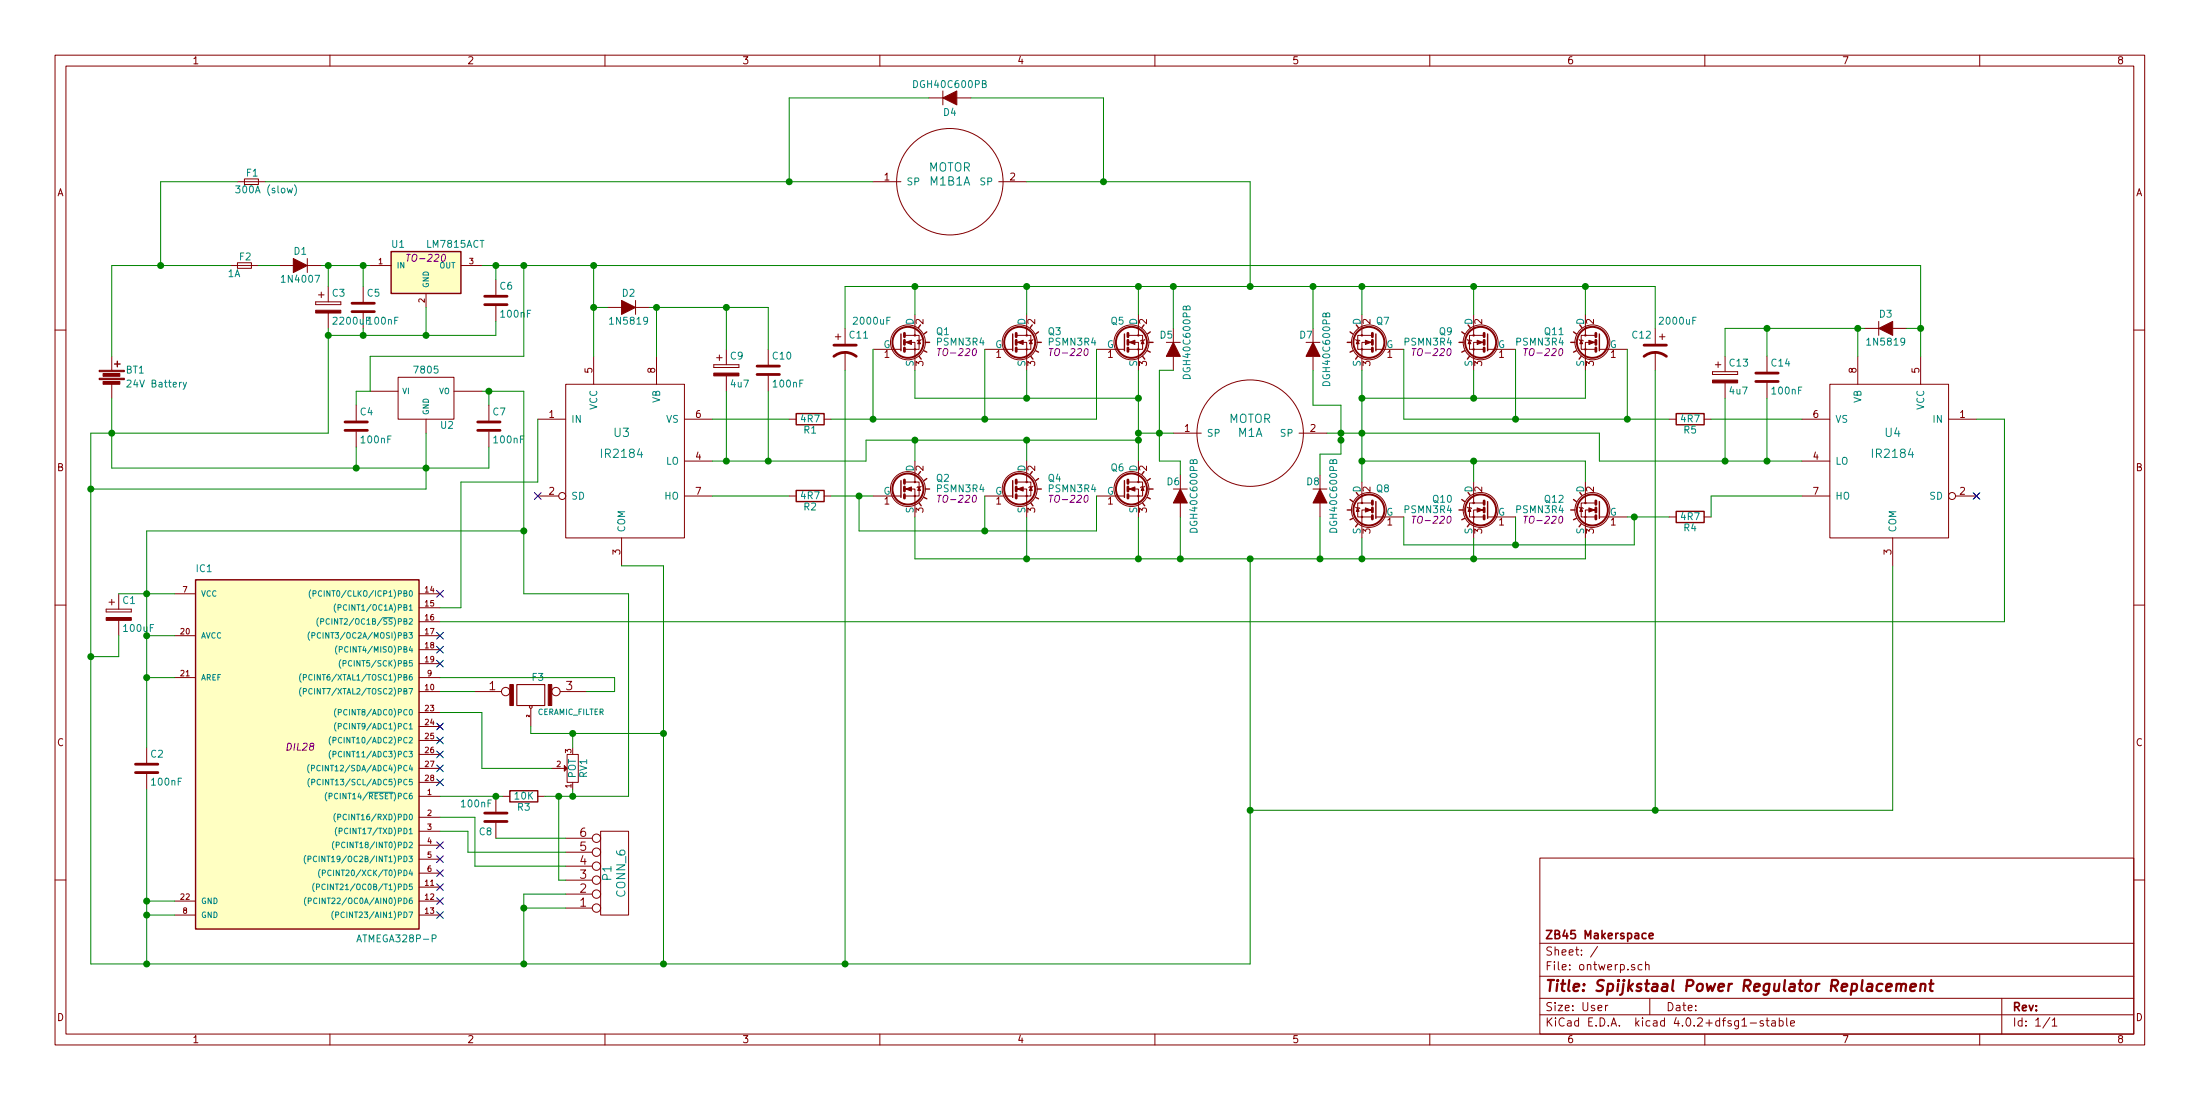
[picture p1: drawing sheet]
<svg xmlns="http://www.w3.org/2000/svg" width="400mm" height="200mm" viewBox="0 0 400 200" stroke-linecap="round" stroke-linejoin="round" font-family="sans-serif">
<g fill="none" stroke="#840000" stroke-width=".18">
<path d="M10 10h380v180h-380zM12 12h376v176h-376zM60 10v2M110 10v2M160 10v2M168.9 17.8h2.5M171.4 16.5v2.6M174 17.8h2.5M210 10v2M260 10v2M310 10v2M360 10v2"/>
<path d="M43.2 33h5.1M44.4 32.5h2.6v1.1h-2.6zM158.7 33h5.1M181.6 33h5.1M41.9 48.3h5.1M43.2 47.8h2.5v1h-2.5zM50.8 48.3h2.5M55.9 48.3h2.5M55.9 47v2.6M57.4 54.9v.5zM57.4 55.4h4.6zM57.4 54.9h4.6z"/>
<path d="M57.9 53.6h1M58.4 53.1v1M59.7 52.1v2.8M59.7 56.9v2.8M62 54.9v.5zM66 52.1v2.8M66 56.9v2.8M67.3 48.3h3.8M77.5 53.4v2.5M83.8 48.3h3.8M90.2 50.8v2.8M90.2 55.7v2.7"/>
<path d="M110.5 55.9h2.5M115.6 54.6v2.6M115.6 55.9h2.5M153.7 59.7v2.8M166.4 57.2v3.8h-1.8M186.7 57.2v3.8h-1.8M207 57.2v3.8h-1.8M213.4 59.7v2.6M238.8 59.7v2.6M247.6 57.2v3.8h1.8M268 57.2v3.8h1.7M288.3 57.2v3.8h1.8"/>
<path d="M301 59.7v2.8M339.1 59.7h2.5M341.6 58.4v2.6M344.2 59.7h2.5M10 60h2M20.3 64.8v2.5M20.3 69.9v2.5M64.8 73.7v2.8M64.8 78.5v2.8M67.3 71.1h5.1M72.4 68.6h10.1v7.6h-10.1zM77.5 76.2v2.6"/>
<path d="M82.5 71.1h5.1M88.9 73.7v2.8M88.9 78.5v2.8M97.8 76.2h5.1M102.9 69.9h21.6v27.9h-21.6zM107.9 64.8v5.1M119.4 64.8v5.1M124.5 76.2h5M129.8 66.3v.5zM129.8 66.8h4.6zM129.8 66.3h4.6zM130.3 65h1"/>
<path d="M130.8 64.5v1.1M132.1 63.5v2.8M132.1 68.4v2.7M134.4 66.3v.5zM139.7 63.5v2.8M139.7 68.4v2.7M143.5 76.2h1.3M149.9 76.2h1.2M151.9 61.2h1M152.4 60.7v1M153.7 64v3.3M158.7 63.5h5.1"/>
<path d="M164.6 63.5h1.8v3.8M166.4 61h.7v2.5h-.7v-1.2h-1.8M167.5 61.7l-.7 .3M179.1 63.5h5M184.9 63.5h1.8v3.8M186.7 61h.8v2.5h-.8v-1.2h-1.8M187.8 61.7l-.7 .3M199.4 63.5h5.1M205.2 63.5h1.8v3.8M207 61h.8v2.5h-.8v-1.2h-1.8M208.2 61.7l-.8 .3M212.1 62.3h2.5"/>
<path d="M213.4 78.8h5M213.4 64.8v2.5M236.2 78.8h5.1M237.5 62.3h2.5M238.8 64.8v2.5M246.5 61.7l.8 .3M247.6 61h-.7v2.5h.7v-1.2h1.8M249.4 63.5h-1.8v3.8M250.2 63.5h5.1M266.8 61.7l.8 .3M268 61h-.8v2.5h.8v-1.2h1.7M269.7 63.5h-1.7v3.8"/>
<path d="M270.5 63.5h5.1M287.1 61.7l.8 .3M288.3 61h-.8v2.5h.8v-1.2h1.8M290.1 63.5h-1.8v3.8M290.8 63.5h5.1M301 64v3.3M301.8 61.2h1M302.3 60.7v1M303.5 76.2h1.3M309.9 76.2h1.2M311.4 67.6v.5zM311.4 68.1h4.6z"/>
<path d="M311.4 67.6h4.6zM311.9 66.3h1M312.4 65.8v1M313.7 64.8v2.8M313.7 69.6v2.8M316 67.6v.5zM321.3 64.8v2.8M321.3 69.6v2.8M327.7 76.2h5M332.7 69.9h21.6v27.9h-21.6zM337.8 64.8v5.1M349.2 64.8v5.1"/>
<path d="M354.3 76.2h5.1M388 60h2M97.8 90.2h3.8M113 97.8v5.1M124.5 90.2h5M124.5 83.8h5M143.5 90.2h1.3M149.9 90.2h1.2M158.7 90.2h5.1M164.6 90.2h1.8v3.8M166.4 83.8v3.9h-1.8M166.4 87.7h.7v2.5h-.7v-1.3h-1.8"/>
<path d="M167.5 88.4l-.7 .3M179.1 90.2h5M184.9 90.2h1.8v3.8M186.7 83.8v3.9h-1.8M186.7 87.7h.8v2.5h-.8v-1.3h-1.8M187.8 88.4l-.7 .3M199.4 90.2h5.1M205.2 90.2h1.8v3.8M207 83.8v3.9h-1.8M207 87.7h.8v2.5h-.8v-1.3h-1.8M208.2 88.4l-.8 .3M213.4 88.9h2.5"/>
<path d="M214.6 86.4v2.5M214.6 91.5v2.5M238.8 88.9h2.5M240 86.4v2.5M240 91.5v2.5M246.5 92.2l.8 .3M247.6 87.7v3.8h1.8M247.6 91.5h-.7v2.5h.7v-1.3h1.8M249.4 94h-1.8v3.8M250.2 94h5.1M266.8 92.2l.8 .3M268 87.7v3.8h1.7"/>
<path d="M268 91.5h-.8v2.5h.8v-1.3h1.7M269.7 94h-1.7v3.8M270.5 94h5.1M287.1 92.2l.8 .3M288.3 87.7v3.8h1.8M288.3 91.5h-.8v2.5h.8v-1.3h1.8M290.1 94h-1.8v3.8M290.8 94h5.1M303.5 94h1.3M309.9 94h1.2M327.7 90.2h5M327.7 83.8h5"/>
<path d="M344.2 97.8v5.1M355.6 90.2h3.8M10 110h2M19.3 110.8v.5zM19.3 111.3h4.6zM19.3 110.8h4.6zM19.8 109.5h1M20.3 109v1M21.6 108v2.8M21.6 112.8v2.8M23.9 110.8v.5zM31.7 108h3.9"/>
<path d="M31.7 115.6h3.9M76.2 108h3.8M76.2 115.6h3.8M76.2 110.5h3.8M76.2 113.1h3.8M76.2 118.1h3.8M388 110h2M26.7 135.9v2.8M31.7 123.2h3.9M76.2 123.2h3.8M76.2 125.8h3.8M76.2 129.6h3.8"/>
<path d="M76.2 132.1h3.8M76.2 134.6h3.8M76.2 137.2h3.8M76.2 139.7h3.8M76.2 120.7h3.8M86.4 125.8h4.8M96.5 128.8v3.3M100.3 139.7h2.6M101.9 125.8h4.8M103.1 137.2h2.1v5.1h-2.1zM26.7 140.7v2.8M76.2 144.8h3.8"/>
<path d="M76.2 148.6h3.8M76.2 151.2h3.8M76.2 153.7h3.8M76.2 156.2h3.8M76.2 158.8h3.8M76.2 142.3h3.8M90.2 144.8v2.8M90.2 149.6v2.8M91.4 144.8h1.3M97.8 144.8h1.3M102.9 157.5h4.8M102.9 155h4.8"/>
<path d="M102.9 152.4h4.8M104.1 142.3v1.2M109.2 151.2h5.1v15.2h-5.1zM280 156h108v32h-108zM10 160h2M31.7 166.4h3.9M31.7 163.9h3.9M76.2 166.4h3.8M76.2 161.3h3.8M76.2 163.9h3.8M102.9 165.1h4.8M102.9 162.6h4.8"/>
<path d="M102.9 160h4.8M280 177.5h108M280 171.5h108M290.5 172.1l-1.3 1.9M298.6 175.5l-.5-.1-.2 .3v.6l.2 .1 .5-.1M299.2 175.5l.2-.1 .4 .1 .1 .9M299.2 174.9v1.5M388 160h2M60 188v2M110 188v2M160 188v2M210 188v2"/>
<path d="M260 188v2M280 184.5h108M280 181.5h108M291.9 182.8v1M292.4 182.8l-.5 .3M300 181.5v3M310 188v2M318.3 186h1.1M320.6 185.7a.37 .37 0 0 0-.6 .1l.1 .2 .5 .2 .1 .1-.2 .3-.5-.1M321.1 185.6h.6M321.3 185.1v1.3l.4 .2M322.2 185.7h.6v.9"/>
<path d="M322.8 186h-.4l-.3 .2 .3 .4 .4-.1M323.5 185.7l.5-.1 .3 .3-.2 .6h-.6M323.5 185.1v1.5M324.9 185.1v1.3l.2 .2M325.6 186.1l.7-.1v-.3l-.5-.1-.2 .2 .1 .7h.6M360 188v2M364 181.5v6.5M372.7 185l-1.2 1.9M373.2 185.5l.4-.4v1.5M373.2 186.6h.8"/>
<circle cx="172.7" cy="33" r="9.7"/>
<circle cx="165.1" cy="62.3" r="3.2"/>
<circle cx="166.4" cy="63.5" r=".13"/>
<circle cx="166.4" cy="61" r=".13"/>
<circle cx="185.4" cy="62.3" r="3.2"/>
<circle cx="186.7" cy="63.5" r=".13"/>
<circle cx="186.7" cy="61" r=".13"/>
<circle cx="205.7" cy="62.3" r="3.2"/>
<circle cx="207" cy="63.5" r=".13"/>
<circle cx="207" cy="61" r=".13"/>
<circle cx="227.3" cy="78.8" r="9.7"/>
<circle cx="247.6" cy="61" r=".13"/>
<circle cx="247.6" cy="63.5" r=".13"/>
<circle cx="248.9" cy="62.3" r="3.2"/>
<circle cx="268" cy="63.5" r=".13"/>
<circle cx="268" cy="61" r=".13"/>
<circle cx="269.2" cy="62.3" r="3.2"/>
<circle cx="288.3" cy="63.5" r=".13"/>
<circle cx="288.3" cy="61" r=".13"/>
<circle cx="289.6" cy="62.3" r="3.2"/>
<circle cx="102.2" cy="90.2" r=".63"/>
<circle cx="165.1" cy="88.9" r="3.2"/>
<circle cx="166.4" cy="87.7" r=".13"/>
<circle cx="166.4" cy="90.2" r=".13"/>
<circle cx="185.4" cy="88.9" r="3.2"/>
<circle cx="186.7" cy="90.2" r=".13"/>
<circle cx="186.7" cy="87.7" r=".13"/>
<circle cx="205.7" cy="88.9" r="3.2"/>
<circle cx="207" cy="87.7" r=".13"/>
<circle cx="207" cy="90.2" r=".13"/>
<circle cx="247.6" cy="91.5" r=".13"/>
<circle cx="247.6" cy="94" r=".13"/>
<circle cx="248.9" cy="92.7" r="3.2"/>
<circle cx="268" cy="91.5" r=".13"/>
<circle cx="268" cy="94" r=".13"/>
<circle cx="269.2" cy="92.7" r="3.2"/>
<circle cx="288.3" cy="94" r=".13"/>
<circle cx="288.3" cy="91.5" r=".13"/>
<circle cx="289.6" cy="92.7" r="3.2"/>
<circle cx="355" cy="90.2" r=".63"/>
<circle cx="91.9" cy="125.8" r=".76"/>
<circle cx="96.5" cy="128.5" r=".25"/>
<circle cx="101.1" cy="125.8" r=".76"/>
<circle cx="108.5" cy="152.4" r=".76"/>
<circle cx="108.5" cy="157.5" r=".76"/>
<circle cx="108.5" cy="155" r=".76"/>
<circle cx="108.5" cy="165.1" r=".76"/>
<circle cx="108.5" cy="162.6" r=".76"/>
<circle cx="108.5" cy="160" r=".76"/>
</g>
<path d="M343 179.6l1-.3-.1-.3h-.7l-.2 .9 .2 .3 .6-.1M344.9 179.1a.52 .52 0 0 1 .8 .1l-.1 1M344.9 178.9l-.1 1.3M345.7 179.2a.52 .52 0 0 1 .8-.2v1.2M347.4 179.6l1-.3-.1-.3h-.7l-.3 .9 .3 .3 .6-.1M349.3 179.1a.52 .52 0 0 1 .8 .1l-.1 1M349.3 178.9l-.2 1.3M350.8 178.9h.8M351.2 178.2l-.2 1.7 .1 .2 .3 .1" fill="none" stroke="#840000" stroke-width=".41"/>
<path d="M299.3 169.8l-.4-.1-.3 .3 .1 .6 .2 .1 .4-.1M299.9 170.2l.7-.1v-.3l-.5-.1-.2 .2 .1 .7h.6" fill="none" stroke="#840000" stroke-width=".3"/>
<g fill="none" stroke="#840000" stroke-width=".51">
<path d="M64 56.7h4.1M64 55.1h4.1M88.1 55.4h4.1M88.1 53.9h4.1M62.7 78.3h4.1M62.7 76.7h4.1M86.9 78.3h4M86.9 76.7h4M137.7 68.1h4M137.7 66.6h4M151.6 64.8a3.3 3.3 0 0 1 4.1 0M151.6 62.8h4.1"/>
<path d="M164.5 60.6v.6M164.5 61.9v.7M164.5 63.3v.6M184.8 60.6v.6M184.8 61.9v.7M184.8 63.3v.6M205.1 60.6v.6M205.1 61.9v.7M205.1 63.3v.6M249.6 60.6v.6M249.6 61.9v.7M249.6 63.3v.6"/>
<path d="M269.9 60.6v.6M269.9 61.9v.7M269.9 63.3v.6M290.2 60.6v.6M290.2 61.9v.7M290.2 63.3v.6M299 64.8a3.3 3.3 0 0 1 4 0M299 62.8h4M319.3 69.4h4M319.3 67.8h4M164.5 87.3v.6M164.5 88.5v.8"/>
<path d="M164.5 89.9v.7M184.8 87.3v.6M184.8 88.5v.8M184.8 89.9v.7M205.1 87.3v.6M205.1 88.5v.8M205.1 89.9v.7M249.6 91.1v.6M249.6 92.4v.7M249.6 93.8v.6M269.9 91.1v.6M269.9 92.4v.7"/>
<path d="M269.9 93.8v.6M290.2 91.1v.6M290.2 92.4v.7M290.2 93.8v.6M24.6 139h4.1M24.6 140.5h4.1M88.1 147.9h4.1M88.1 149.4h4.1"/>
</g>
<g fill="none" stroke="#840000" stroke-width=".36">
<circle cx="165.1" cy="62.3" r="2.82"/>
<circle cx="185.4" cy="62.3" r="2.82"/>
<circle cx="205.7" cy="62.3" r="2.82"/>
<circle cx="248.9" cy="62.3" r="2.82"/>
<circle cx="269.2" cy="62.3" r="2.82"/>
<circle cx="289.6" cy="62.3" r="2.82"/>
<circle cx="165.1" cy="88.9" r="2.82"/>
<circle cx="185.4" cy="88.9" r="2.82"/>
<circle cx="205.7" cy="88.9" r="2.82"/>
<circle cx="248.9" cy="92.7" r="2.82"/>
<circle cx="269.2" cy="92.7" r="2.82"/>
<circle cx="289.6" cy="92.7" r="2.82"/>
</g>
<g fill="none" stroke="#840000" stroke-width=".25">
<path d="M71.1 45.7h12.7v7.7h-12.7zM167.4 59.1l-.4 .5M187.7 59.1l-.4 .5M208 59.1l-.4 .5M246.6 59.1l.4 .5M267 59.1l.3 .5M287.3 59.1l.4 .5M20.8 66.2h1M21.3 65.7v1M144.8 75.2h5.1v2h-5.1zM163.8 60.7v3.1M167.1 64.8l.4 .5"/>
<path d="M168 63.8l.5 .2M168.3 62.3h.7M168.5 60.4l-.5 .3M184.1 60.7v3.1M187.5 64.8l.3 .5M188.3 63.8l.5 .2M188.6 62.3h.8M188.8 60.4l-.5 .3M204.5 60.7v3.1M207.8 64.8l.4 .5M208.7 63.8l.5 .2M208.9 62.3h.8"/>
<path d="M209.2 60.4l-.5 .3M245 62.3h.7M245.5 60.4l.5 .3M246 63.8l-.5 .2M246.9 64.8l-.4 .5M250.2 60.7v3.1M265.3 62.3h.8M265.8 60.4l.5 .3M266.3 63.8l-.5 .2M267.2 64.8l-.4 .5M270.5 60.7v3.1M285.6 62.3h.8"/>
<path d="M286.1 60.4l.5 .3M286.6 63.8l-.5 .2M287.5 64.8l-.4 .5M290.8 60.7v3.1M304.8 75.2h5.1v2h-5.1zM144.8 89.2h5.1v2h-5.1zM163.8 87.4v3M167.1 91.5l.4 .5M167.4 85.8l-.4 .5M168 90.4l.5 .3M168.3 88.9h.7M168.5 87l-.5 .4"/>
<path d="M184.1 87.4v3M187.5 91.5l.3 .5M187.7 85.8l-.4 .5M188.3 90.4l.5 .3M188.6 88.9h.8M188.8 87l-.5 .4M204.5 87.4v3M207.8 91.5l.4 .5M208 85.8l-.4 .5M208.7 90.4l.5 .3M208.9 88.9h.8M209.2 87l-.5 .4"/>
<path d="M245 92.7h.7M245.5 90.8l.5 .4M246 94.3l-.5 .2M246.6 89.6l.4 .5M246.9 95.3l-.4 .5M250.2 91.2v3.1M265.3 92.7h.8M265.8 90.8l.5 .4M266.3 94.3l-.5 .2M267 89.6l.3 .5M267.2 95.3l-.4 .5M270.5 91.2v3.1"/>
<path d="M285.6 92.7h.8M286.1 90.8l.5 .4M286.6 94.3l-.5 .2M287.3 89.6l.4 .5M287.5 95.3l-.4 .5M290.8 91.2v3.1M304.8 93h5.1v2h-5.1zM35.6 105.4h40.6v63.5h-40.6zM92.7 143.8h5.1v2h-5.1z"/>
</g>
<g fill="#840000" stroke="#840000" stroke-width=".18">
<path d="M167.1 61.9l.3 .6h-.5z"/>
<path d="M164.7 62.3l1-.4v.7z"/>
<path d="M207.8 61.9l.2 .6h-.5z"/>
<path d="M205.4 62.3l1-.4v.7z"/>
<path d="M207.8 88.5l.2 .7h-.5z"/>
<path d="M205.4 88.9l1-.4v.8z"/>
<path d="M187.5 88.5l.2 .7h-.5z"/>
<path d="M185 88.9l1.1-.4v.8z"/>
<path d="M167.1 88.5l.3 .7h-.5z"/>
<path d="M164.7 88.9l1-.4v.8z"/>
<path d="M287.5 61.9l.3 .6h-.5z"/>
<path d="M288.9 61.9l1 .4-1 .3z"/>
<path d="M267.2 61.9l.3 .6h-.5z"/>
<path d="M268.6 61.9l1 .4-1 .3z"/>
<path d="M246.9 61.9l.2 .6h-.5z"/>
<path d="M248.3 61.9l1 .4-1 .3z"/>
<path d="M246.9 92.4l.2 .6h-.5z"/>
<path d="M248.3 92.4l1 .3-1 .4z"/>
<path d="M267.2 92.4l.3 .6h-.5z"/>
<path d="M268.6 92.4l1 .3-1 .4z"/>
<path d="M287.5 92.4l.3 .6h-.5z"/>
<path d="M288.9 92.4l1 .3-1 .4z"/>
<path d="M129.8 67.8h4.6v.6h-4.6z"/>
<path d="M311.4 69.1h4.6v.5h-4.6z"/>
<path d="M113 54.6l2.6 1.3-2.6 1.3z"/>
<path d="M341.6 59.7l2.6-1.3v2.6z"/>
<path d="M57.4 56.4h4.6v.5h-4.6z"/>
<path d="M53.3 47l2.6 1.3-2.6 1.3z"/>
<path d="M92.7 124.5h.6v3.8h-.6z"/>
<path d="M99.7 124.5h.6v3.8h-.6z"/>
<path d="M19.3 112.3h4.6v.5h-4.6z"/>
<path d="M102.6 139.2l.5 .5-.5 .5z"/>
<path d="M187.5 61.9l.2 .6h-.5z"/>
<path d="M185 62.3l1.1-.4v.7z"/>
<path d="M18 68.8h4.6v.2h-4.6z"/>
<path d="M18 67.3h4.6v.3h-4.6z"/>
<path d="M18.7 69.4h3.1v.5h-3.1z"/>
<path d="M18.7 67.9h3.1v.5h-3.1z"/>
<path d="M171.4 17.8l2.6-1.3v2.6z"/>
<path d="M213.4 62.3l1.2 2.5h-2.5z"/>
<path d="M238.8 62.3l1.2 2.5h-2.5z"/>
<path d="M214.6 88.9l1.3 2.6h-2.5z"/>
<path d="M240 88.9l1.3 2.6h-2.5z"/>
</g>
<g fill="none" stroke="#000084" stroke-width=".18">
<path d="M97.2 89.6l1.2 1.2M98.4 89.6l-1.2 1.2M358.8 89.6l1.2 1.2M360 89.6l-1.2 1.2M79.4 107.4l1.2 1.2M79.4 115l1.2 1.2M79.4 117.5l1.2 1.2M80.6 107.4l-1.2 1.2M80.6 115l-1.2 1.2M80.6 117.5l-1.2 1.2M79.4 120.1l1.2 1.2M79.4 131.5l1.2 1.2"/>
<path d="M79.4 134l1.2 1.3M79.4 136.6l1.2 1.2M79.4 139.1l1.2 1.2M80.6 120.1l-1.2 1.2M80.6 131.5l-1.2 1.2M80.6 134l-1.2 1.3M80.6 136.6l-1.2 1.2M80.6 139.1l-1.2 1.2M79.4 141.7l1.2 1.2M79.4 153.1l1.2 1.2M79.4 155.6l1.2 1.2M79.4 158.2l1.2 1.2"/>
<path d="M80.6 141.7l-1.2 1.2M80.6 153.1l-1.2 1.2M80.6 155.6l-1.2 1.2M80.6 158.2l-1.2 1.2M79.4 160.7l1.2 1.2M79.4 163.2l1.2 1.3M79.4 165.8l1.2 1.2M80.6 160.7l-1.2 1.2M80.6 163.2l-1.2 1.3M80.6 165.8l-1.2 1.2"/>
</g>
<g fill="#ffffc2" stroke="#ffffc2" stroke-width=".18">
<path d="M71.1 45.7h12.7v7.7h-12.7z"/>
<path d="M35.6 105.4h40.6v63.5h-40.6z"/>
</g>
<path d="M73.9 46.3h.8" fill="none" stroke="#840084" stroke-width=".18"/>
<g fill="none" stroke="#008484" stroke-width=".18">
<path d="M42.8 33.8h.8l-.4 .5 .4 .1v.6l-.2 .1-.6-.1M53.5 33.6a1.51 1.51 0 0 1 0 2M23.1 69.2l.5-.1 .2 .1v.3l-.8 .9h.8M33.3 69.5l.3 .9M33.9 69.5l-.4 1.2-.2 .1M56.3 114.9a1.2 1.2 0 0 0 0 1.5M56.5 107.3a1.2 1.2 0 0 0 0 1.5M56.7 115.6l.5-.1v-.4l-.5-.1v1.1M56.9 108l.5-.1v-.4l-.5-.1v1M57.9 112.3a1.2 1.2 0 0 0 0 1.6M58.3 115.1a.44 .44 0 0 0-.6 .4 .44 .44 0 0 0 .6 .5M58.3 113h.5v-.5h-.5v1"/>
<path d="M58.5 107.5a.44 .44 0 0 0-.6 .4 .44 .44 0 0 0 .6 .4M59.9 112.6a.44 .44 0 0 0-.6 .4 .44 .44 0 0 0 .6 .4M61.1 109.8a1.2 1.2 0 0 0 0 1.6M61.3 117.4a1.2 1.2 0 0 0 0 1.6M61.5 110.5l.5-.1v-.4h-.5v1M61.7 118.1h.5v-.5h-.5v1M62 120a1.2 1.2 0 0 0 0 1.5M54.8 122.5a1.2 1.2 0 0 0 0 1.6M54.8 125a1.2 1.2 0 0 0 0 1.6M55.2 123.2l.5-.1v-.4h-.5v1M55.2 125.7h.5v-.5h-.5v1M56.2 139a1.2 1.2 0 0 0 0 1.6"/>
<path d="M56.6 139.7l.5-.1v-.4h-.5v1M58.2 139.3a.44 .44 0 0 0-.6 .4 .44 .44 0 0 0 .6 .4M60.1 133.9a1.2 1.2 0 0 0 0 1.6M60.1 136.5a1.2 1.2 0 0 0 0 1.5M60.6 134.6h.4v-.5h-.4v1M60.6 137.2l.4-.1v-.4l-.4-.1v1M61.1 128.9a1.2 1.2 0 0 0 0 1.5M61.1 131.4a1.2 1.2 0 0 0 0 1.5M61.5 129.5h.5v-.4l-.5-.1v1M61.5 132.1l.5-.1v-.4l-.5-.1v1.1M62.4 120.7l.5-.1v-.4l-.5-.1v1M55.6 155.5a1.2 1.2 0 0 0 0 1.6"/>
<path d="M56 156.2h.5v-.5h-.5v1M56.3 141.6a1.2 1.2 0 0 0 0 1.5M56.7 142.2h.5v-.4l-.5-.1v1M57.6 155.8a.44 .44 0 0 0-.6 .4 .44 .44 0 0 0 .6 .4M58.2 158.1a1.2 1.2 0 0 0 0 1.5M58.3 141.8a.44 .44 0 0 0-.6 .4 .44 .44 0 0 0 .6 .4M58.6 158.8l.5-.1v-.4l-.5-.1v1M59.4 144.1a1.2 1.2 0 0 0 0 1.5M59.8 144.8l.5-.1v-.4l-.5-.1v1.1M60.2 158.3a.44 .44 0 0 0-.6 .4 .44 .44 0 0 0 .6 .4M60.7 153a1.2 1.2 0 0 0 0 1.5M61 147.9a1.2 1.2 0 0 0 0 1.6"/>
<path d="M61.1 153.7l.5-.1v-.4l-.5-.1v1.1M61.3 150.4a1.2 1.2 0 0 0 0 1.6M61.4 148.6l.5-.1v-.4h-.5v1M61.7 151.1h.5v-.5h-.5v1M66.9 144.1h4.6M55.7 163.1a1.2 1.2 0 0 0 0 1.6M56.1 163.8h.4v-.5h-.4v1M57.1 160.6a1.2 1.2 0 0 0 0 1.6M57.6 161.3l.4-.1v-.4h-.4v1M57.6 163.4a.44 .44 0 0 0-.6 .4 .44 .44 0 0 0 .6 .4M59.1 160.9a.44 .44 0 0 0-.6 .4 .44 .44 0 0 0 .6 .4M60.6 165.7a1.2 1.2 0 0 0 0 1.5"/>
<path d="M61 166.4l.5-.1v-.4l-.5-.1v1.1M78.6 170.7l.6-.1v-.5l-.6-.1v1.3"/>
</g>
<path d="M94 124.5h5.1v3.8h-5.1z" fill="none" stroke="#840000" stroke-width=".2"/>
<g fill="#008400" stroke="#008400" stroke-width=".25">
<circle cx="186.7" cy="52.1" r=".51"/>
<circle cx="158.8" cy="76.2" r=".51"/>
<circle cx="179.1" cy="76.2" r=".51"/>
<circle cx="166.4" cy="52.1" r=".51"/>
<circle cx="207" cy="72.4" r=".51"/>
<circle cx="186.7" cy="72.4" r=".51"/>
<circle cx="207" cy="80" r=".51"/>
<circle cx="186.7" cy="80" r=".51"/>
<circle cx="186.7" cy="101.6" r=".51"/>
<circle cx="268" cy="52.1" r=".51"/>
<circle cx="295.9" cy="76.2" r=".51"/>
<circle cx="275.6" cy="76.2" r=".51"/>
<circle cx="247.7" cy="72.4" r=".51"/>
<circle cx="268" cy="72.4" r=".51"/>
<circle cx="247.7" cy="83.8" r=".51"/>
<circle cx="268" cy="83.8" r=".51"/>
<circle cx="268" cy="101.6" r=".51"/>
<circle cx="247.7" cy="78.8" r=".51"/>
<circle cx="207" cy="78.8" r=".51"/>
<circle cx="247.7" cy="101.6" r=".51"/>
<circle cx="207" cy="101.6" r=".51"/>
<circle cx="227.3" cy="101.6" r=".51"/>
<circle cx="247.7" cy="52.1" r=".51"/>
<circle cx="207" cy="52.1" r=".51"/>
<circle cx="227.3" cy="52.1" r=".51"/>
<circle cx="166.4" cy="80" r=".51"/>
<circle cx="132.1" cy="83.8" r=".51"/>
<circle cx="139.7" cy="83.8" r=".51"/>
<circle cx="313.7" cy="83.8" r=".51"/>
<circle cx="321.3" cy="83.8" r=".51"/>
<circle cx="321.3" cy="59.7" r=".51"/>
<circle cx="132.1" cy="55.9" r=".51"/>
<circle cx="337.8" cy="59.7" r=".51"/>
<circle cx="119.4" cy="55.9" r=".51"/>
<circle cx="108" cy="55.9" r=".51"/>
<circle cx="349.2" cy="59.7" r=".51"/>
<circle cx="108" cy="48.3" r=".51"/>
<circle cx="77.5" cy="61" r=".51"/>
<circle cx="66" cy="48.3" r=".51"/>
<circle cx="66" cy="61" r=".51"/>
<circle cx="59.7" cy="48.3" r=".51"/>
<circle cx="95.3" cy="48.3" r=".51"/>
<circle cx="59.7" cy="61" r=".51"/>
<circle cx="77.5" cy="85.1" r=".51"/>
<circle cx="88.9" cy="71.1" r=".51"/>
<circle cx="95.3" cy="165.1" r=".51"/>
<circle cx="90.2" cy="144.8" r=".51"/>
<circle cx="95.3" cy="96.5" r=".51"/>
<circle cx="101.6" cy="144.8" r=".51"/>
<circle cx="26.7" cy="108" r=".51"/>
<circle cx="26.7" cy="115.6" r=".51"/>
<circle cx="26.7" cy="166.4" r=".51"/>
<circle cx="26.7" cy="123.2" r=".51"/>
<circle cx="104.1" cy="144.8" r=".51"/>
<circle cx="156.2" cy="90.2" r=".51"/>
<circle cx="179.1" cy="96.5" r=".51"/>
<circle cx="297.2" cy="94" r=".51"/>
<circle cx="275.6" cy="99.1" r=".51"/>
<circle cx="288.3" cy="52.1" r=".51"/>
<circle cx="90.2" cy="48.3" r=".51"/>
<circle cx="29.2" cy="48.3" r=".51"/>
<circle cx="64.8" cy="85.1" r=".51"/>
<circle cx="20.3" cy="78.8" r=".51"/>
<circle cx="200.7" cy="33" r=".51"/>
<circle cx="143.5" cy="33" r=".51"/>
<circle cx="213.4" cy="52.1" r=".51"/>
<circle cx="238.8" cy="52.1" r=".51"/>
<circle cx="240" cy="101.6" r=".51"/>
<circle cx="214.6" cy="101.6" r=".51"/>
<circle cx="210.8" cy="78.8" r=".51"/>
<circle cx="243.8" cy="78.8" r=".51"/>
<circle cx="243.8" cy="80" r=".51"/>
<circle cx="26.7" cy="175.3" r=".51"/>
<circle cx="16.5" cy="119.4" r=".51"/>
<circle cx="95.2" cy="175.3" r=".51"/>
<circle cx="120.6" cy="175.3" r=".51"/>
<circle cx="227.3" cy="147.3" r=".51"/>
<circle cx="301" cy="147.3" r=".51"/>
<circle cx="153.7" cy="175.3" r=".51"/>
<circle cx="16.5" cy="88.9" r=".51"/>
<circle cx="120.7" cy="133.4" r=".51"/>
<circle cx="104.1" cy="133.4" r=".51"/>
<circle cx="26.7" cy="163.9" r=".51"/>
</g>
<g fill="none" stroke="#008400" stroke-width=".18">
<path d="M168.9 17.8h-25.4v15.2M176.5 17.8h24.2v15.2M43.2 33h-14v15.3M48.3 33h110.4M186.7 33h40.6v19.1M41.9 48.3h-21.6v16.5M47 48.3h3.8M58.4 48.3h8.9M59.7 59.7v19.1h-43.2v96.5h210.8v-73.7M59.7 48.3v3.8M66 48.3v3.8M66 59.7v1.3"/>
<path d="M77.5 55.9v5.1M87.6 48.3h261.6v16.5M90.2 58.4v2.6h-30.5M90.2 48.3v2.5M95.2 48.3v16.5h-27.9v6.3h-2.5v2.6M107.9 55.9h2.6M107.9 48.3v16.5M118.1 55.9h21.6v7.6M119.4 55.9v8.9M132.1 55.9v7.6M153.7 59.7v-7.6h147.3v7.6M166.4 52.1v5.1"/>
<path d="M186.7 52.1v5.1M207 52.1v5.1M213.4 52.1v7.6M238.8 52.1v7.6M247.6 52.1v5.1M268 52.1v5.1M288.3 52.1v5.1M321.3 59.7v5.1M337.8 59.7v5.1M339.1 59.7h-25.4v5.1M346.7 59.7h2.5M20.3 72.4v12.7h68.6v-3.8"/>
<path d="M77.5 78.8v10.1h-61M87.6 71.1h7.6v36.9h19.1v36.8h-15.2M88.9 71.1v2.6M97.8 76.2v11.5h-14v22.8h-3.8M129.5 76.2h14M132.1 71.1v12.7M139.7 71.1v12.7M153.7 67.3v108M158.7 63.5v12.7M166.4 67.3v5.1h40.6M179.1 63.5v12.7M186.7 67.3v5.1"/>
<path d="M199.4 63.5v12.7h-48.3M207 67.3v16.5M207 78.8h6.4M213.4 67.3h-2.6v16.5h3.8v2.6M238.8 67.3v6.4h5v8.9h-3.8v3.8M241.3 78.8h49.5v5h36.9M247.6 67.3v20.4M255.3 63.5v12.7h48.2M268 67.3v5.1M275.6 63.5v12.7M288.3 67.3v5.1h-40.7M295.9 63.5v12.7"/>
<path d="M301 67.3v80M311.1 76.2h16.6M313.7 72.4v11.4M321.3 72.4v11.4M359.4 76.2h5.1v36.9h-284.5M64.8 81.3v3.8M95.2 96.5h-68.5v39.4M129.5 90.2h14M151.1 90.2h7.6M156.2 90.2v6.3h43.2v-6.3M166.4 80v3.8M166.4 94v7.6h121.9v-3.8"/>
<path d="M179.1 90.2v6.3M186.7 80v3.8M186.7 94v7.6M207 80h-49.5v3.8h-28M207 94v7.6M214.6 94v7.6M240 94v7.6M247.6 83.8h40.7v3.9M247.6 97.8v3.8M255.3 94v5.1h41.9v-5.1M268 83.8v3.9M268 97.8v3.8"/>
<path d="M275.6 94v5.1M295.9 94h7.6M327.7 90.2h-16.6v3.8M21.6 108h10.1M21.6 115.6v3.8h-5.1M26.7 115.6h5M113 102.9h7.6v72.4M344.2 102.9v44.4h-116.9M26.7 123.2h5M80 125.8h6.4M80 123.2h31.8v2.6h-5.1M80 129.6h7.6v10.1h12.7"/>
<path d="M96.5 132.1v1.3h24.1M104.1 133.4v2.5M26.7 143.5v31.8M80 144.8h11.4M80 148.6h6.4v8.9h16.5M80 151.2h5.1v3.8h17.8M90.2 152.4h12.7M101.6 144.8v15.2h1.3M104.1 143.5v1.3M26.7 166.4h5M26.7 163.9h5M95.2 165.1h7.7"/>
<path d="M102.9 162.6h-7.7v12.7"/>
</g>
<text font-size="2.8" fill="#840000" x="281" y="180.3">Title: Spijkstaal Power Regulator Replacement</text>
<g font-size="2.1" fill="#008484">
<text x="168.8" y="31.2">MOTOR</text>
<text x="169.1" y="33.7">M1B1A</text>
<text x="223.4" y="76.9">MOTOR</text>
<text x="109.6" y="83.3">IR2184</text>
<text x="111.7" y="79.5">U3</text>
<text x="225.1" y="79.5">M1A</text>
<text x="340.7" y="83.3">IR2184</text>
<text x="342.8" y="79.5">U4</text>
<text x="111.2" y="160.1" transform="rotate(-90 111.2 160.1)">P1</text>
<text x="113.7" y="163.1" transform="rotate(-90 113.7 163.1)">CONN_6</text>
</g>
<g font-size="2.1" fill="#840000">
<text x="89" y="125.5">1</text>
<text x="102.9" y="125.5">3</text>
<text x="105.5" y="154.7">5</text>
<text x="105.5" y="152.2">6</text>
<text x="105.5" y="159.8">3</text>
<text x="105.5" y="157.3">4</text>
<text x="105.5" y="164.9">1</text>
<text x="105.5" y="162.3">2</text>
<text x="281" y="173.8">Sheet: /</text>
<text x="281" y="170.8">ZB45 Makerspace</text>
<text x="281" y="176.5">File: ontwerp.sch</text>
<text x="281" y="183.9">Size: User</text>
<text x="303" y="183.9">Date:</text>
<text x="366" y="183.9">Rev:</text>
<text x="281" y="186.7">KiCad E.D.A. kicad 4.0.2+dfsg1-stable</text>
<text x="366" y="186.7">Id: 1/1</text>
</g>
<g font-size="1.8" fill="#840000">
<text x="35" y="11.7">1</text>
<text x="85" y="11.7">2</text>
<text x="135" y="11.7">3</text>
<text x="185" y="11.7">4</text>
<text x="235" y="11.7">5</text>
<text x="285" y="11.7">6</text>
<text x="335" y="11.7">7</text>
<text x="385" y="11.7">8</text>
<text x="10.4" y="35.7">A</text>
<text x="160.8" y="32.8">1</text>
<text x="183.7" y="32.8">2</text>
<text x="388.4" y="35.7">A</text>
<text x="167.9" y="58.9" transform="rotate(-90 167.9 58.9)">2</text>
<text x="188.2" y="58.9" transform="rotate(-90 188.2 58.9)">2</text>
<text x="208.5" y="58.9" transform="rotate(-90 208.5 58.9)">2</text>
<text x="249.2" y="58.9" transform="rotate(-90 249.2 58.9)">2</text>
<text x="269.5" y="58.9" transform="rotate(-90 269.5 58.9)">2</text>
<text x="289.8" y="58.9" transform="rotate(-90 289.8 58.9)">2</text>
<text x="160.8" y="65">1</text>
<text x="181.1" y="65">1</text>
<text x="201.4" y="65">1</text>
<text x="252.2" y="65">1</text>
<text x="272.6" y="65">1</text>
<text x="292.9" y="65">1</text>
<text x="107.7" y="67.8" transform="rotate(-90 107.7 67.8)">5</text>
<text x="119.1" y="67.8" transform="rotate(-90 119.1 67.8)">8</text>
<text x="167.9" y="66.5" transform="rotate(-90 167.9 66.5)">3</text>
<text x="188.2" y="66.5" transform="rotate(-90 188.2 66.5)">3</text>
<text x="208.5" y="66.5" transform="rotate(-90 208.5 66.5)">3</text>
<text x="249.2" y="66.5" transform="rotate(-90 249.2 66.5)">3</text>
<text x="269.5" y="66.5" transform="rotate(-90 269.5 66.5)">3</text>
<text x="289.8" y="66.5" transform="rotate(-90 289.8 66.5)">3</text>
<text x="337.6" y="67.8" transform="rotate(-90 337.6 67.8)">8</text>
<text x="349" y="67.8" transform="rotate(-90 349 67.8)">5</text>
<text x="99.8" y="76">1</text>
<text x="126.5" y="76">6</text>
<text x="329.7" y="76">6</text>
<text x="356.4" y="76">1</text>
<text x="126.5" y="83.6">4</text>
<text x="215.4" y="78.5">1</text>
<text x="238.3" y="78.5">2</text>
<text x="329.7" y="83.6">4</text>
<text x="10.4" y="85.6">B</text>
<text x="99.8" y="89.9">2</text>
<text x="126.5" y="89.9">7</text>
<text x="167.9" y="85.6" transform="rotate(-90 167.9 85.6)">2</text>
<text x="188.2" y="85.6" transform="rotate(-90 188.2 85.6)">2</text>
<text x="208.5" y="85.6" transform="rotate(-90 208.5 85.6)">2</text>
<text x="249.2" y="89.4" transform="rotate(-90 249.2 89.4)">2</text>
<text x="269.5" y="89.4" transform="rotate(-90 269.5 89.4)">2</text>
<text x="289.8" y="89.4" transform="rotate(-90 289.8 89.4)">2</text>
<text x="329.7" y="89.9">7</text>
<text x="356.4" y="89.9">2</text>
<text x="388.4" y="85.6">B</text>
<text x="160.8" y="91.7">1</text>
<text x="167.9" y="93.2" transform="rotate(-90 167.9 93.2)">3</text>
<text x="181.1" y="91.7">1</text>
<text x="188.2" y="93.2" transform="rotate(-90 188.2 93.2)">3</text>
<text x="201.4" y="91.7">1</text>
<text x="208.5" y="93.2" transform="rotate(-90 208.5 93.2)">3</text>
<text x="252.2" y="95.5">1</text>
<text x="272.6" y="95.5">1</text>
<text x="292.9" y="95.5">1</text>
<text x="112.8" y="100.8" transform="rotate(-90 112.8 100.8)">3</text>
<text x="249.2" y="97" transform="rotate(-90 249.2 97)">3</text>
<text x="269.5" y="97" transform="rotate(-90 269.5 97)">3</text>
<text x="289.8" y="97" transform="rotate(-90 289.8 97)">3</text>
<text x="343.9" y="100.8" transform="rotate(-90 343.9 100.8)">3</text>
<text x="10.4" y="135.7">C</text>
<text x="388.4" y="135.7">C</text>
<text x="10.4" y="185.6">D</text>
<text x="388.4" y="185.6">D</text>
<text x="35" y="189.7">1</text>
<text x="85" y="189.7">2</text>
<text x="135" y="189.7">3</text>
<text x="185" y="189.7">4</text>
<text x="235" y="189.7">5</text>
<text x="285" y="189.7">6</text>
<text x="335" y="189.7">7</text>
<text x="385" y="189.7">8</text>
</g>
<g font-size="1.8" fill="#008484">
<text x="166.4" y="16">DGH40C600PB</text>
<text x="171.6" y="21.1">D4</text>
<text x="43.5" y="35.1">300A (slow)</text>
<text x="44.8" y="32.1">F1</text>
<text x="164.8" y="33.7">SP</text>
<text x="178.2" y="33.7">SP</text>
<text x="43.6" y="47.3">F2</text>
<text x="53.5" y="46.3">D1</text>
<text x="71.3" y="45">U1</text>
<text x="77.7" y="45">LM7815ACT</text>
<text x="41.4" y="50.4">1A</text>
<text x="51.5" y="51.4">1N4007</text>
<text x="60.5" y="53.9">C3</text>
<text x="66.8" y="53.9">C5</text>
<text x="90.9" y="52.7">C6</text>
<text x="113.2" y="53.9">D2</text>
<text x="60.8" y="59">2200uF100nF</text>
<text x="91.2" y="57.7">100nF</text>
<text x="111.2" y="59">1N5819</text>
<text x="155.4" y="59">2000uF</text>
<text x="166.1" y="59.1" transform="rotate(-90 166.1 59.1)">D</text>
<text x="186.4" y="59.1" transform="rotate(-90 186.4 59.1)">D</text>
<text x="202" y="59">Q5</text>
<text x="206.8" y="59.1" transform="rotate(-90 206.8 59.1)">D</text>
<text x="247.4" y="59.1" transform="rotate(-90 247.4 59.1)">D</text>
<text x="250.3" y="59">Q7</text>
<text x="267.7" y="59.1" transform="rotate(-90 267.7 59.1)">D</text>
<text x="288" y="59.1" transform="rotate(-90 288 59.1)">D</text>
<text x="302" y="59">2000uF</text>
<text x="341.8" y="57.7">D3</text>
<text x="132.8" y="65.4">C9</text>
<text x="140.6" y="65.4">C10</text>
<text x="154.5" y="61.5">C11</text>
<text x="160.6" y="63.3">G</text>
<text x="170.3" y="60.9">Q1</text>
<text x="180.9" y="63.3">G</text>
<text x="190.6" y="60.9">Q3</text>
<text x="201.2" y="63.3">G</text>
<text x="211" y="61.5">D5</text>
<text x="236.4" y="61.5">D7</text>
<text x="252" y="63.3">G</text>
<text x="261.7" y="60.9">Q9</text>
<text x="272.4" y="63.3">G</text>
<text x="280.9" y="60.9">Q11</text>
<text x="292.7" y="63.3">G</text>
<text x="296.9" y="61.5">C12</text>
<text x="339.8" y="62.8">1N5819</text>
<text x="22.9" y="67.9">BT1</text>
<text x="23.6" y="70.4">24V Battery</text>
<text x="75.5" y="67.9">7805</text>
<text x="133" y="70.4">4u7</text>
<text x="140.7" y="70.4">100nF</text>
<text x="166.1" y="66.6" transform="rotate(-90 166.1 66.6)">S</text>
<text x="186.4" y="66.6" transform="rotate(-90 186.4 66.6)">S</text>
<text x="206.8" y="66.6" transform="rotate(-90 206.8 66.6)">S</text>
<text x="216.5" y="68.5" transform="rotate(-90 216.5 68.5)">DGH40C600PB</text>
<text x="241.9" y="69.8" transform="rotate(-90 241.9 69.8)">DGH40C600PB</text>
<text x="247.4" y="66.6" transform="rotate(-90 247.4 66.6)">S</text>
<text x="267.7" y="66.6" transform="rotate(-90 267.7 66.6)">S</text>
<text x="288" y="66.6" transform="rotate(-90 288 66.6)">S</text>
<text x="314.6" y="66.6">C13</text>
<text x="314.6" y="71.7">4u7</text>
<text x="322.2" y="66.6">C14</text>
<text x="322.4" y="71.7">100nF</text>
<text x="65.5" y="75.5">C4</text>
<text x="80.2" y="78">U2</text>
<text x="89.7" y="75.5">C7</text>
<text x="103.9" y="76.9">IN</text>
<text x="108.6" y="74.6" transform="rotate(-90 108.6 74.6)">VCC</text>
<text x="120" y="73.4" transform="rotate(-90 120 73.4)">VB</text>
<text x="121.1" y="76.9">VS</text>
<text x="145.7" y="76.8">4R7</text>
<text x="305.7" y="76.8">4R7</text>
<text x="333.8" y="76.9">VS</text>
<text x="338.5" y="73.4" transform="rotate(-90 338.5 73.4)">VB</text>
<text x="349.9" y="74.6" transform="rotate(-90 349.9 74.6)">VCC</text>
<text x="351.5" y="76.9">IN</text>
<text x="65.8" y="80.6">100nF</text>
<text x="89.9" y="80.6">100nF</text>
<text x="146.2" y="78.8">R1</text>
<text x="219.5" y="79.4">SP</text>
<text x="232.8" y="79.4">SP</text>
<text x="306.2" y="78.8">R5</text>
<text x="121" y="84.5">LO</text>
<text x="160.6" y="89.9">G</text>
<text x="166.1" y="85.8" transform="rotate(-90 166.1 85.8)">D</text>
<text x="170.3" y="87.6">Q2</text>
<text x="180.9" y="89.9">G</text>
<text x="186.4" y="85.8" transform="rotate(-90 186.4 85.8)">D</text>
<text x="190.6" y="87.6">Q4</text>
<text x="201.2" y="89.9">G</text>
<text x="202" y="85.7">Q6</text>
<text x="206.8" y="85.8" transform="rotate(-90 206.8 85.8)">D</text>
<text x="212.2" y="88.2">D6</text>
<text x="237.6" y="88.2">D8</text>
<text x="247.4" y="89.6" transform="rotate(-90 247.4 89.6)">D</text>
<text x="250.3" y="89.5">Q8</text>
<text x="267.7" y="89.6" transform="rotate(-90 267.7 89.6)">D</text>
<text x="288" y="89.6" transform="rotate(-90 288 89.6)">D</text>
<text x="333.8" y="84.5">LO</text>
<text x="103.9" y="90.8">SD</text>
<text x="120.8" y="90.8">HO</text>
<text x="145.7" y="90.8">4R7</text>
<text x="146.2" y="92.8">R2</text>
<text x="166.1" y="93.3" transform="rotate(-90 166.1 93.3)">S</text>
<text x="186.4" y="93.3" transform="rotate(-90 186.4 93.3)">S</text>
<text x="206.8" y="93.3" transform="rotate(-90 206.8 93.3)">S</text>
<text x="252" y="93.8">G</text>
<text x="260.6" y="91.4">Q10</text>
<text x="272.4" y="93.8">G</text>
<text x="280.9" y="91.4">Q12</text>
<text x="292.7" y="93.8">G</text>
<text x="305.7" y="94.6">4R7</text>
<text x="333.8" y="90.8">HO</text>
<text x="350.9" y="90.8">SD</text>
<text x="113.7" y="96.8" transform="rotate(-90 113.7 96.8)">COM</text>
<text x="217.7" y="96.5" transform="rotate(-90 217.7 96.5)">DGH40C600PB</text>
<text x="243.1" y="96.5" transform="rotate(-90 243.1 96.5)">DGH40C600PB</text>
<text x="247.4" y="97.1" transform="rotate(-90 247.4 97.1)">S</text>
<text x="267.7" y="97.1" transform="rotate(-90 267.7 97.1)">S</text>
<text x="288" y="97.1" transform="rotate(-90 288 97.1)">S</text>
<text x="306.2" y="96.6">R4</text>
<text x="344.8" y="96.8" transform="rotate(-90 344.8 96.8)">COM</text>
<text x="35.7" y="104">IC1</text>
<text x="22.4" y="109.8">C1</text>
<text x="22.6" y="114.9">100uF</text>
<text x="96.8" y="123.8">F3</text>
<text x="27.4" y="137.7">C2</text>
<text x="27.7" y="142.8">100nF</text>
<text x="104.7" y="141.5" transform="rotate(-90 104.7 141.5)">POT</text>
<text x="106.7" y="141.4" transform="rotate(-90 106.7 141.4)">RV1</text>
<text x="84" y="146.8">100nF</text>
<text x="93.6" y="145.4">10K</text>
<text x="94.1" y="147.4">R3</text>
<text x="87.2" y="151.9">C8</text>
<text x="65.4" y="171.3">ATMEGA328P-P</text>
</g>
<g font-size="1.8" fill="#840084">
<text x="74.5" y="47.6">TO-220</text>
<text x="170.5" y="62.8">PSMN3R4</text>
<text x="171" y="64.7">TO-220</text>
<text x="190.8" y="62.8">PSMN3R4</text>
<text x="191.3" y="64.7">TO-220</text>
<text x="255.5" y="62.8">PSMN3R4</text>
<text x="257.3" y="64.7">TO-220</text>
<text x="275.8" y="62.8">PSMN3R4</text>
<text x="277.6" y="64.7">TO-220</text>
<text x="170.5" y="89.5">PSMN3R4</text>
<text x="190.8" y="89.5">PSMN3R4</text>
<text x="171" y="91.4">TO-220</text>
<text x="191.3" y="91.4">TO-220</text>
<text x="255.5" y="93.3">PSMN3R4</text>
<text x="257.3" y="95.2">TO-220</text>
<text x="275.8" y="93.3">PSMN3R4</text>
<text x="277.6" y="95.2">TO-220</text>
<text x="52.2" y="136.5">DIL28</text>
</g>
<g font-size="1.4" fill="#840000">
<text x="68.8" y="48">1</text>
<text x="85.3" y="48">3</text>
<text x="77.2" y="55" transform="rotate(-90 77.2 55)">2</text>
<text x="33.3" y="107.7">7</text>
<text x="77.3" y="107.7">14</text>
<text x="77.3" y="110.3">15</text>
<text x="77.3" y="112.8">16</text>
<text x="32.9" y="115.3">20</text>
<text x="77.3" y="115.3">17</text>
<text x="77.3" y="117.9">18</text>
<text x="32.9" y="123">21</text>
<text x="77.3" y="125.5">10</text>
<text x="77.3" y="120.4">19</text>
<text x="77.7" y="123">9</text>
<text x="77.3" y="129.3">23</text>
<text x="77.3" y="131.9">24</text>
<text x="77.3" y="134.4">25</text>
<text x="77.3" y="136.9">26</text>
<text x="103.9" y="136.9" transform="rotate(-90 103.9 136.9)">3</text>
<text x="77.3" y="139.5">27</text>
<text x="77.3" y="142">28</text>
<text x="101.2" y="139.5">2</text>
<text x="103.9" y="143.3" transform="rotate(-90 103.9 143.3)">1</text>
<text x="77.7" y="144.6">1</text>
<text x="77.7" y="148.4">2</text>
<text x="77.7" y="150.9">3</text>
<text x="77.7" y="153.4">4</text>
<text x="77.7" y="156">5</text>
<text x="77.3" y="161.1">11</text>
<text x="77.7" y="158.5">6</text>
<text x="32.9" y="163.6">22</text>
<text x="33.3" y="166.1">8</text>
<text x="77.3" y="163.6">12</text>
<text x="77.3" y="166.1">13</text>
</g>
<g font-size="1.4" fill="#008484">
<text x="72.1" y="48.8">IN</text>
<text x="78" y="52.3" transform="rotate(-90 78 52.3)">GND</text>
<text x="79.8" y="48.8">OUT</text>
<text x="73.2" y="71.7">VI</text>
<text x="79.7" y="71.7">VO</text>
<text x="78" y="75.5" transform="rotate(-90 78 75.5)">GND</text>
<text x="36.6" y="108.5">VCC</text>
<text x="58.5" y="108.5">(PCINT0/CLKO/ICP1)PB0</text>
<text x="59.8" y="113.6">(PCINT2/OC1B/SS)PB2</text>
<text x="62.1" y="111">(PCINT1/OC1A)PB1</text>
<text x="36.6" y="116.1">AVCC</text>
<text x="58.1" y="116.1">(PCINT3/OC2A/MOSI)PB3</text>
<text x="62.5" y="118.6">(PCINT4/MISO)PB4</text>
<text x="36.6" y="123.7">AREF</text>
<text x="56.5" y="123.7">(PCINT6/XTAL1/TOSC1)PB6</text>
<text x="63.1" y="121.2">(PCINT5/SCK)PB5</text>
<text x="56.5" y="126.3">(PCINT7/XTAL2/TOSC2)PB7</text>
<text x="62.2" y="130.1">(PCINT8/ADC0)PC0</text>
<text x="97.7" y="130">CERAMIC_FILTER</text>
<text x="61.4" y="135.2">(PCINT10/ADC2)PC2</text>
<text x="61.4" y="137.7">(PCINT11/ADC3)PC3</text>
<text x="62.2" y="132.6">(PCINT9/ADC1)PC1</text>
<text x="58" y="140.2">(PCINT12/SDA/ADC4)PC4</text>
<text x="58.2" y="142.8">(PCINT13/SCL/ADC5)PC5</text>
<text x="60.6" y="145.3">(PCINT14/RESET)PC6</text>
<text x="62.3" y="149.1">(PCINT16/RXD)PD0</text>
<text x="62.2" y="154.2">(PCINT18/INT0)PD2</text>
<text x="62.5" y="151.7">(PCINT17/TXD)PD1</text>
<text x="57.9" y="156.7">(PCINT19/OC2B/INT1)PD3</text>
<text x="59.3" y="161.8">(PCINT21/OC0B/T1)PD5</text>
<text x="60.2" y="159.3">(PCINT20/XCK/T0)PD4</text>
<text x="36.6" y="166.9">GND</text>
<text x="36.6" y="164.4">GND</text>
<text x="57.7" y="164.4">(PCINT22/OC0A/AIN0)PD6</text>
<text x="62.1" y="166.9">(PCINT23/AIN1)PD7</text>
</g>
<text font-size=".7" fill="#840000" x="96.3" y="130.4" transform="rotate(-90 96.3 130.4)">2</text>
</svg>
